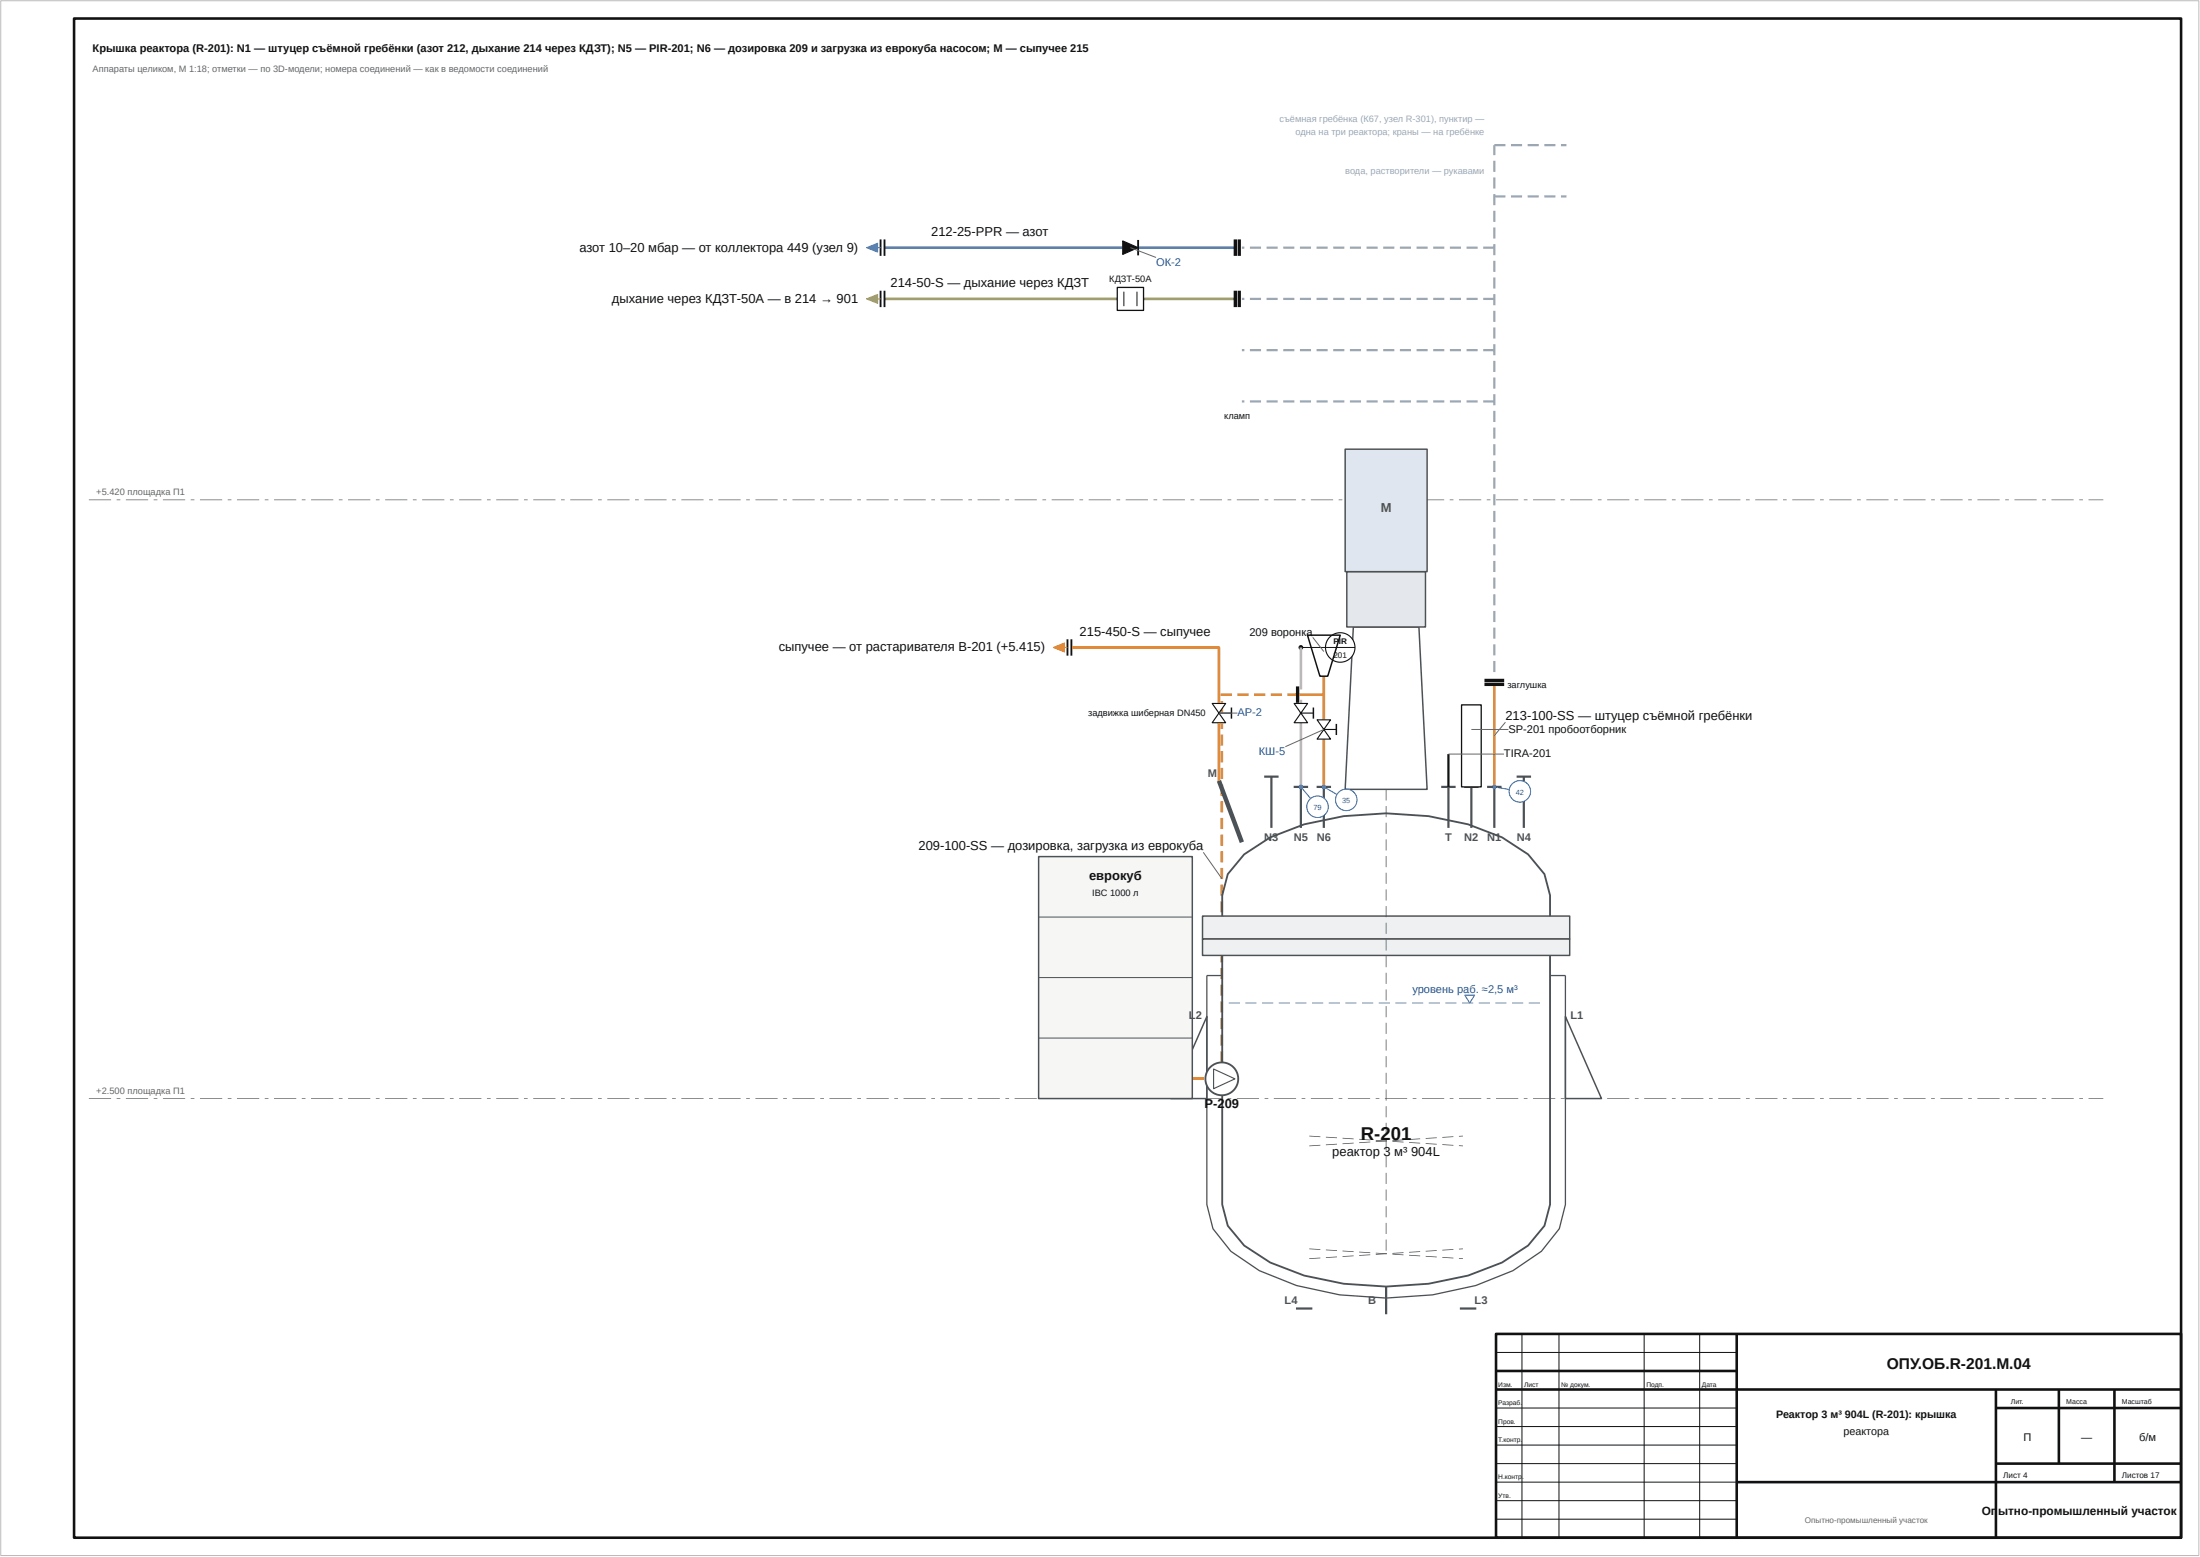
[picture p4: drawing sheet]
<svg xmlns="http://www.w3.org/2000/svg" width="594mm" height="420mm" viewBox="0 0 594 420" stroke-linecap="round" stroke-linejoin="round" font-family="sans-serif">
<path d="M469 360v55M404 370h65M404 375h185M539 375v40M539 380h50M556 375v20M571 375v25M469 400h120M539 395h50" fill="none" stroke="#111" stroke-width=".7" stroke-linecap="butt"/>
<path d="M350.4 187.5h7.1M357.5 182.5v11.8M357.5 199.5v12.9M403.5 184.7v27.7" fill="none" stroke="#e2861b" stroke-width=".7" stroke-linecap="butt"/>
<path d="M238.9 80.7h94.7" fill="none" stroke="#a39e4c" stroke-width=".7" stroke-linecap="butt"/>
<path d="M238.9 66.8h64.3M307.3 66.8h26.3" fill="none" stroke="#4c84d1" stroke-width=".7" stroke-linecap="butt"/>
<g fill="#e2861b">
<path d="M322 290.6h3v.7h-3z"/>
<path d="M329.6 283.7h.7v3h-.7zM329.6 279.2h.7v3h-.7zM329.6 274.7h.7v3h-.7zM329.6 270.2h.7v3h-.7zM329.6 265.7h.7v3h-.7zM329.6 261.2h.7v3h-.7zM329.6 256.7h.7v3h-.7zM329.6 252.2h.7v3h-.7zM329.6 247.7h.7v3h-.7zM329.6 243.2h.7v3h-.7zM329.6 238.7h.7v3h-.7zM329.6 234.2h.7v3h-.7zM329.6 229.7h.7v3h-.7zM329.6 225.2h.7v3h-.7zM329.6 220.7h.7v3h-.7zM329.6 216.2h.7v3h-.7zM329.6 211.7h.7v3h-.7zM329.6 207.2h.7v3h-.7zM329.6 202.7h.7v3h-.7zM329.6 198.2h.7v3h-.7zM329.6 193.7h.7v3h-.7zM329.6 189.2h.7v3h-.7zM329.7 187.2l3-.1v.7h-2.8v-.3h.4v.2h-.7zM334.2 187.1h3v.7h-3zM338.7 187.1h3v.7h-3zM343.2 187.1h3v.7h-3zM347.7 187.1h2.7v.7h-2.7z"/>
</g>
<path d="M289.3 174.7h39.9v15.1M329.2 195v15.7" fill="none" stroke="#e2861b" stroke-width=".7" stroke-linecap="butt"/>
<path d="M.2 .2h593.6v419.6h-593.6z" fill="none" stroke="#bbb" stroke-width=".27"/>
<path d="M20 5h569v410h-569zM404 360h185v55h-185z" fill="none" stroke="#111" stroke-width=".7" stroke-linecap="butt"/>
<path d="M411 360v55M421 360v55M444 360v55M459 360v55M404 365h65M404 380h65M404 385h65M404 390h65M404 395h65M404 400h65M404 405h65M404 410h65" fill="none" stroke="#111" stroke-width=".27"/>
<g fill="#666">
<path d="M24 296.4h6v.2h-6zM31.5 296.4h1v.2h-1zM34 296.4h6v.2h-6zM41.5 296.4h1v.2h-1zM44 296.4h6v.2h-6zM51.5 296.4h1v.2h-1zM54 296.4h6v.2h-6zM61.5 296.4h1v.2h-1zM64 296.4h6v.2h-6zM71.5 296.4h1v.2h-1zM74 296.4h6v.2h-6zM81.5 296.4h1v.2h-1zM84 296.4h6v.2h-6zM91.5 296.4h1v.2h-1zM94 296.4h6v.2h-6zM101.5 296.4h1v.2h-1zM104 296.4h6v.2h-6zM111.5 296.4h1v.2h-1zM114 296.4h6v.2h-6zM121.5 296.4h1v.2h-1zM124 296.4h6v.2h-6zM131.5 296.4h1v.2h-1zM134 296.4h6v.2h-6zM141.5 296.4h1v.2h-1zM144 296.4h6v.2h-6zM151.5 296.4h1v.2h-1zM154 296.4h6v.2h-6zM161.5 296.4h1v.2h-1zM164 296.4h6v.2h-6zM171.5 296.4h1v.2h-1zM174 296.4h6v.2h-6zM181.5 296.4h1v.2h-1zM184 296.4h6v.2h-6zM191.5 296.4h1v.2h-1zM194 296.4h6v.2h-6zM201.5 296.4h1v.2h-1zM204 296.4h6v.2h-6zM211.5 296.4h1v.2h-1zM214 296.4h6v.2h-6zM221.5 296.4h1v.2h-1zM224 296.4h6v.2h-6zM231.5 296.4h1v.2h-1zM234 296.4h6v.2h-6zM241.5 296.4h1v.2h-1zM244 296.4h6v.2h-6zM251.5 296.4h1v.2h-1zM254 296.4h6v.2h-6zM261.5 296.4h1v.2h-1zM264 296.4h6v.2h-6zM271.5 296.4h1v.2h-1zM274 296.4h6v.2h-6zM281.5 296.4h1v.2h-1zM284 296.4h6v.2h-6zM291.5 296.4h1v.2h-1zM294 296.4h6v.2h-6zM301.5 296.4h1v.2h-1zM304 296.4h6v.2h-6zM311.5 296.4h1v.2h-1zM314 296.4h6v.2h-6zM321.5 296.4h1v.2h-1zM324 296.4h6v.2h-6zM331.5 296.4h1v.2h-1zM334 296.4h6v.2h-6zM341.5 296.4h1v.2h-1zM344 296.4h6v.2h-6zM351.5 296.4h1v.2h-1zM354 296.4h6v.2h-6zM361.5 296.4h1v.2h-1zM364 296.4h6v.2h-6zM371.5 296.4h1v.2h-1zM374 296.4h6v.2h-6zM381.5 296.4h1v.2h-1zM384 296.4h6v.2h-6zM391.5 296.4h1v.2h-1zM394 296.4h6v.2h-6zM401.5 296.4h1v.2h-1zM404 296.4h6v.2h-6zM411.5 296.4h1v.2h-1zM414 296.4h6v.2h-6zM421.5 296.4h1v.2h-1zM424 296.4h6v.2h-6zM431.5 296.4h1v.2h-1zM434 296.4h6v.2h-6zM441.5 296.4h1v.2h-1zM444 296.4h6v.2h-6zM451.5 296.4h1v.2h-1zM454 296.4h6v.2h-6zM461.5 296.4h1v.2h-1zM464 296.4h6v.2h-6zM471.5 296.4h1v.2h-1zM474 296.4h6v.2h-6zM481.5 296.4h1v.2h-1zM484 296.4h6v.2h-6zM491.5 296.4h1v.2h-1zM494 296.4h6v.2h-6zM501.5 296.4h1v.2h-1zM504 296.4h6v.2h-6zM511.5 296.4h1v.2h-1zM514 296.4h6v.2h-6zM521.5 296.4h1v.2h-1zM524 296.4h6v.2h-6zM531.5 296.4h1v.2h-1zM534 296.4h6v.2h-6zM541.5 296.4h1v.2h-1zM544 296.4h6v.2h-6zM551.5 296.4h1v.2h-1zM554 296.4h6v.2h-6zM561.5 296.4h1v.2h-1zM564 296.4h4v.2h-4z"/>
<path d="M24 134.8h6v.2h-6zM31.5 134.8h1v.2h-1zM34 134.8h6v.2h-6zM41.5 134.8h1v.2h-1zM44 134.8h6v.2h-6zM51.5 134.8h1v.2h-1zM54 134.8h6v.2h-6zM61.5 134.8h1v.2h-1zM64 134.8h6v.2h-6zM71.5 134.8h1v.2h-1zM74 134.8h6v.2h-6zM81.5 134.8h1v.2h-1zM84 134.8h6v.2h-6zM91.5 134.8h1v.2h-1zM94 134.8h6v.2h-6zM101.5 134.8h1v.2h-1zM104 134.8h6v.2h-6zM111.5 134.8h1v.2h-1zM114 134.8h6v.2h-6zM121.5 134.8h1v.2h-1zM124 134.8h6v.2h-6zM131.5 134.8h1v.2h-1zM134 134.8h6v.2h-6zM141.5 134.8h1v.2h-1zM144 134.8h6v.2h-6zM151.5 134.8h1v.2h-1zM154 134.8h6v.2h-6zM161.5 134.8h1v.2h-1zM164 134.8h6v.2h-6zM171.5 134.8h1v.2h-1zM174 134.8h6v.2h-6zM181.5 134.8h1v.2h-1zM184 134.8h6v.2h-6zM191.5 134.8h1v.2h-1zM194 134.8h6v.2h-6zM201.5 134.8h1v.2h-1zM204 134.8h6v.2h-6zM211.5 134.8h1v.2h-1zM214 134.8h6v.2h-6zM221.5 134.8h1v.2h-1zM224 134.8h6v.2h-6zM231.5 134.8h1v.2h-1zM234 134.8h6v.2h-6zM241.5 134.8h1v.2h-1zM244 134.8h6v.2h-6zM251.5 134.8h1v.2h-1zM254 134.8h6v.2h-6zM261.5 134.8h1v.2h-1zM264 134.8h6v.2h-6zM271.5 134.8h1v.2h-1zM274 134.8h6v.2h-6zM281.5 134.8h1v.2h-1zM284 134.8h6v.2h-6zM291.5 134.8h1v.2h-1zM294 134.8h6v.2h-6zM301.5 134.8h1v.2h-1zM304 134.8h6v.2h-6zM311.5 134.8h1v.2h-1zM314 134.8h6v.2h-6zM321.5 134.8h1v.2h-1zM324 134.8h6v.2h-6zM331.5 134.8h1v.2h-1zM334 134.8h6v.2h-6zM341.5 134.8h1v.2h-1zM344 134.8h6v.2h-6zM351.5 134.8h1v.2h-1zM354 134.8h6v.2h-6zM361.5 134.8h1v.2h-1zM364 134.8h6v.2h-6zM371.5 134.8h1v.2h-1zM374 134.8h6v.2h-6zM381.5 134.8h1v.2h-1zM384 134.8h6v.2h-6zM391.5 134.8h1v.2h-1zM394 134.8h6v.2h-6zM401.5 134.8h1v.2h-1zM404 134.8h6v.2h-6zM411.5 134.8h1v.2h-1zM414 134.8h6v.2h-6zM421.5 134.8h1v.2h-1zM424 134.8h6v.2h-6zM431.5 134.8h1v.2h-1zM434 134.8h6v.2h-6zM441.5 134.8h1v.2h-1zM444 134.8h6v.2h-6zM451.5 134.8h1v.2h-1zM454 134.8h6v.2h-6zM461.5 134.8h1v.2h-1zM464 134.8h6v.2h-6zM471.5 134.8h1v.2h-1zM474 134.8h6v.2h-6zM481.5 134.8h1v.2h-1zM484 134.8h6v.2h-6zM491.5 134.8h1v.2h-1zM494 134.8h6v.2h-6zM501.5 134.8h1v.2h-1zM504 134.8h6v.2h-6zM511.5 134.8h1v.2h-1zM514 134.8h6v.2h-6zM521.5 134.8h1v.2h-1zM524 134.8h6v.2h-6zM531.5 134.8h1v.2h-1zM534 134.8h6v.2h-6zM541.5 134.8h1v.2h-1zM544 134.8h6v.2h-6zM551.5 134.8h1v.2h-1zM554 134.8h6v.2h-6zM561.5 134.8h1v.2h-1zM564 134.8h4v.2h-4z"/>
</g>
<path d="M330.1 253.4v71.7l1.5 5.7 4.4 5.3 7 4.6 9.2 3.5a84 84 0 0 0 44.3 0l9.1-3.5 7.1-4.6 4.4-5.3 1.5-5.7v-71.7" fill="none" stroke="#4a5258" stroke-width=".5"/>
<path d="M330.1 263.3h-4.2v61.8l1.7 6.5 4.8 6.1 7.7 5.2 10 4 11.7 2.6 12.5 .8 12.6-.8 11.6-2.6 10.1-4 7.7-5.2 4.8-6.1 1.6-6.5v-61.8h-4.1" fill="none" stroke="#4a5258" stroke-width=".35"/>
<path d="M324.7 247.2h99.2v6.2h-99.2z" fill="#eef0f2"/>
<path d="M324.7 247.2h99.2v6.2h-99.2z" fill="none" stroke="#4a5258" stroke-width=".4"/>
<path d="M324.7 253.4h99.2v4.4h-99.2z" fill="#eef0f2"/>
<path d="M365.5 169.2h17.7l2.2 43.8h-22.1zM324.7 253.4h99.2v4.4h-99.2zM325.9 274.3v22.2h-9.7zM422.7 274.3l9.8 22.2h-9.8z" fill="none" stroke="#4a5258" stroke-width=".4"/>
<path d="M330.1 247.2v-5.6l1.5-5.7 4.4-5.3 7-4.6 9.2-3.5a84 84 0 0 1 44.3 0l9.1 3.5 7.1 4.6 4.4 5.3 1.5 5.7v5.6" fill="none" stroke="#4a5258" stroke-width=".5"/>
<path d="M363.7 154.3h21.2v14.9h-21.2z" fill="#e4e8ec"/>
<path d="M363.7 154.3h21.2v14.9h-21.2z" fill="none" stroke="#4a5258" stroke-width=".4"/>
<path d="M363.3 121.2h22.1v33.1h-22.1z" fill="#dfe6ef"/>
<path d="M363.3 121.2h22.1v33.1h-22.1z" fill="none" stroke="#4a5258" stroke-width=".4"/>
<g fill="#4a5258">
<path d="M374.2 213h.2v3h-.2zM374.2 217.5h.2v3h-.2zM374.2 222h.2v3h-.2zM374.2 226.5h.2v3h-.2zM374.2 231h.2v3h-.2zM374.2 235.5h.2v3h-.2zM374.2 240h.2v3h-.2zM374.2 244.5h.2v3h-.2zM374.2 249h.2v3h-.2zM374.2 253.5h.2v3h-.2zM374.2 258h.2v3h-.2zM374.2 262.5h.2v3h-.2zM374.2 267h.2v3h-.2zM374.2 271.5h.2v3h-.2zM374.2 276h.2v3h-.2zM374.2 280.5h.2v3h-.2zM374.2 285h.2v3h-.2zM374.2 289.5h.2v3h-.2zM374.2 294h.2v3h-.2zM374.2 298.5h.2v3h-.2zM374.2 303h.2v3h-.2zM374.2 307.5h.2v3h-.2zM374.2 312h.2v3h-.2zM374.2 316.5h.2v3h-.2zM374.2 321h.2v3h-.2zM374.2 325.5h.2v3h-.2zM374.2 330h.2v3h-.2zM374.2 334.5h.2v3h-.2z"/>
<path d="M353.6 336.9l3 .2v.2l-3-.2zM358.1 337.2l3 .2-.1 .2-2.9-.2zM362.6 337.5l3 .2-.1 .2-3-.2zM367 337.8l3 .2v.2l-3-.2zM371.5 338.1l3 .2v.2l-3-.2zM376 338.4l3 .2v.2l-3-.2zM380.5 338.7l3 .1v.2l-3-.1zM385 338.9l3 .2v.2l-3-.2zM389.5 339.2l3 .2v.2l-3-.2zM394 339.5l1.1 .1v.2l-1.1-.1z"/>
<path d="M353.6 339.6l3-.2v.2l-3 .2zM358.1 339.3l2.9-.2 .1 .2-3 .2zM362.5 339l3-.2 .1 .2-3 .2zM367 338.7l3-.2v.2l-3 .2zM371.5 338.4l3-.2v.2l-3 .2zM376 338.2l3-.2v.2l-3 .2zM380.5 337.9l3-.2v.2l-3 .2zM385 337.6l3-.2v.2l-3 .2zM389.5 337.3l3-.2v.2l-3 .2zM394 337l1.1-.1v.2l-1.1 .1z"/>
<path d="M353.6 306.5l3 .2v.2l-3-.2zM358.1 306.8l3 .2-.1 .2-2.9-.2zM362.6 307.1l3 .2-.1 .2-3-.2zM367 307.4l3 .2v.2l-3-.2zM371.5 307.6l3 .2v.2l-3-.2zM376 307.9l3 .2v.2l-3-.2zM380.5 308.2l3 .2v.2l-3-.2zM385 308.5l3 .2v.2l-3-.2zM389.5 308.8l3 .2v.2l-3-.2zM394 309.1l1.1 .1v.2l-1.1-.1z"/>
<path d="M353.6 309.2l3-.2v.2l-3 .2zM358.1 308.9l2.9-.2 .1 .2-3 .2zM362.5 308.6l3-.2 .1 .2-3 .2zM367 308.3l3-.2v.2l-3 .2zM371.5 308l3-.2v.2l-3 .2zM376 307.7l3-.2v.2l-3 .2zM380.5 307.4l3-.2v.2l-3 .2zM385 307.1l3-.1v.2l-3 .1zM389.5 306.9l3-.2v.2l-3 .2zM394 306.6l1.1-.1v.2l-1.1 .1z"/>
</g>
<path d="M331.8 270.6h3v.2h-3zM336.3 270.6h3v.2h-3zM340.8 270.6h3v.2h-3zM345.3 270.6h3v.2h-3zM349.8 270.6h3v.2h-3zM354.3 270.6h3v.2h-3zM358.8 270.6h3v.2h-3zM363.3 270.6h3v.2h-3zM367.8 270.6h3v.2h-3zM372.3 270.6h3v.2h-3zM376.8 270.6h3v.2h-3zM381.3 270.6h3v.2h-3zM385.8 270.6h3v.2h-3zM390.3 270.6h3v.2h-3zM394.8 270.6h3v.2h-3zM399.3 270.6h3v.2h-3zM403.8 270.6h3v.2h-3zM408.3 270.6h3v.2h-3zM412.8 270.6h3v.2h-3z" fill="#1f5fa8"/>
<path d="M395.6 268.6h2.6l-1.3 2.1z" fill="none" stroke="#1f5fa8" stroke-width=".27"/>
<path d="M329.2 210.7l6.2 16.6" fill="none" stroke="#4a5258" stroke-width="1.2" stroke-linecap="butt"/>
<g fill="none" stroke="#4a5258" stroke-width=".6">
<path d="M341.4 209.6h3.9M343.3 209.6v13.8M349.4 212.4h3.8M351.3 212.4v11M355.5 212.4h3.9M357.5 212.4v11M389.2 212.4h3.9M391.1 212.4v11M395.4 212.4h3.9M397.3 212.4v11M401.6 212.4h3.9M403.5 212.4v11"/>
<path d="M409.6 209.6h3.9M411.5 209.6v13.8M374.3 347.2v7.5"/>
</g>
<path d="M400.9 184.7h5.3M400.9 183.6h5.3" fill="none" stroke="#111" stroke-width=".9" stroke-linecap="butt"/>
<g fill="#9aa7b4">
<path d="M403.2 178.4h.6v3h-.6zM403.2 173.9h.6v3h-.6zM403.2 169.4h.6v3h-.6zM403.2 164.9h.6v3h-.6zM403.2 160.4h.6v3h-.6zM403.2 155.9h.6v3h-.6zM403.2 151.4h.6v3h-.6zM403.2 146.9h.6v3h-.6zM403.2 142.4h.6v3h-.6zM403.2 137.9h.6v3h-.6zM403.2 133.4h.6v3h-.6zM403.2 128.9h.6v3h-.6zM403.2 124.4h.6v3h-.6zM403.2 119.9h.6v3h-.6zM403.2 115.4h.6v3h-.6zM403.2 110.9h.6v3h-.6zM403.2 106.4h.6v3h-.6zM403.2 101.9h.6v3h-.6zM403.2 97.4h.6v3h-.6zM403.2 92.9h.6v3h-.6zM403.2 88.4h.6v3h-.6zM403.2 83.9h.6v3h-.6zM403.2 79.4h.6v3h-.6zM403.2 74.9h.6v3h-.6zM403.2 70.4h.6v3h-.6zM403.2 65.9h.6v3h-.6zM403.2 61.4h.6v3h-.6zM403.2 56.9h.6v3h-.6zM403.2 52.4h.6v3h-.6zM403.2 47.9h.6v3h-.6zM403.2 43.4h.6v3h-.6zM403.2 39.2h.6v2.7h-.6z"/>
<path d="M403.5 52.7h3v.6h-3zM408 52.7h3v.6h-3zM412.5 52.7h3v.6h-3zM417 52.7h3v.6h-3zM421.5 52.7h1.5v.6h-1.5z"/>
<path d="M403.5 38.9h3v.6h-3zM408 38.9h3v.6h-3zM412.5 38.9h3v.6h-3zM417 38.9h3v.6h-3zM421.5 38.9h1.5v.6h-1.5z"/>
<path d="M400.5 108h3v.6h-3zM396 108h3v.6h-3zM391.5 108h3v.6h-3zM387 108h3v.6h-3zM382.5 108h3v.6h-3zM378 108h3v.6h-3zM373.5 108h3v.6h-3zM369 108h3v.6h-3zM364.5 108h3v.6h-3zM360 108h3v.6h-3zM355.5 108h3v.6h-3zM351 108h3v.6h-3zM346.5 108h3v.6h-3zM342 108h3v.6h-3zM337.5 108h3v.6h-3zM335.4 108h.6v.6h-.6z"/>
<path d="M400.5 94.2h3v.6h-3zM396 94.2h3v.6h-3zM391.5 94.2h3v.6h-3zM387 94.2h3v.6h-3zM382.5 94.2h3v.6h-3zM378 94.2h3v.6h-3zM373.5 94.2h3v.6h-3zM369 94.2h3v.6h-3zM364.5 94.2h3v.6h-3zM360 94.2h3v.6h-3zM355.5 94.2h3v.6h-3zM351 94.2h3v.6h-3zM346.5 94.2h3v.6h-3zM342 94.2h3v.6h-3zM337.5 94.2h3v.6h-3zM335.4 94.2h.6v.6h-.6z"/>
<path d="M400.5 80.4h3v.6h-3zM396 80.4h3v.6h-3zM391.5 80.4h3v.6h-3zM387 80.4h3v.6h-3zM382.5 80.4h3v.6h-3zM378 80.4h3v.6h-3zM373.5 80.4h3v.6h-3zM369 80.4h3v.6h-3zM364.5 80.4h3v.6h-3zM360 80.4h3v.6h-3zM355.5 80.4h3v.6h-3zM351 80.4h3v.6h-3zM346.5 80.4h3v.6h-3zM342 80.4h3v.6h-3zM337.5 80.4h3v.6h-3zM335.4 80.4h.6v.6h-.6z"/>
</g>
<path d="M333.6 78.5v4.4M334.7 78.5v4.4" fill="none" stroke="#111" stroke-width=".9" stroke-linecap="butt"/>
<path d="M301.7 77.6h7.1v6.2h-7.1z" fill="#fff"/>
<path d="M301.7 77.6h7.1v6.2h-7.1z" fill="none" stroke="#111" stroke-width=".35"/>
<path d="M303.5 78.7v3.9M307 78.7v3.9" fill="none" stroke="#111" stroke-width=".27"/>
<path d="M237.8 78.5v4.4M238.9 78.5v4.4" fill="none" stroke="#111" stroke-width=".5"/>
<path d="M234 80.7l3-1.2v2.4z" fill="#a39e4c"/>
<path d="M234 80.7l3-1.2v2.4z" fill="none" stroke="#a39e4c" stroke-width=".27"/>
<path d="M236.2 80.7h1.6" fill="none" stroke="#a39e4c" stroke-width=".3"/>
<path d="M400.5 66.5h3v.6h-3zM396 66.5h3v.6h-3zM391.5 66.5h3v.6h-3zM387 66.5h3v.6h-3zM382.5 66.5h3v.6h-3zM378 66.5h3v.6h-3zM373.5 66.5h3v.6h-3zM369 66.5h3v.6h-3zM364.5 66.5h3v.6h-3zM360 66.5h3v.6h-3zM355.5 66.5h3v.6h-3zM351 66.5h3v.6h-3zM346.5 66.5h3v.6h-3zM342 66.5h3v.6h-3zM337.5 66.5h3v.6h-3zM335.4 66.5h.6v.6h-.6z" fill="#9aa7b4"/>
<path d="M333.6 64.6v4.4M334.7 64.6v4.4" fill="none" stroke="#111" stroke-width=".9" stroke-linecap="butt"/>
<path d="M237.8 64.6v4.4M238.9 64.6v4.4" fill="none" stroke="#111" stroke-width=".5"/>
<path d="M234 66.8l3-1.2v2.4z" fill="#4d85d1"/>
<path d="M234 66.8l3-1.2v2.4z" fill="none" stroke="#4d85d1" stroke-width=".27"/>
<path d="M236.2 66.8h1.6" fill="none" stroke="#4d85d1" stroke-width=".3"/>
<path d="M351.3 174.7h6.6" fill="none" stroke="#111" stroke-width=".27"/>
<circle cx="351.3" cy="174.7" r=".5" fill="#111"/>
<circle cx="351.3" cy="174.7" r=".5" fill="none" stroke="#111" stroke-width=".27"/>
<circle cx="361.9" cy="174.7" r="4" fill="#fff"/>
<circle cx="361.9" cy="174.7" r="4" fill="none" stroke="#111" stroke-width=".3"/>
<path d="M357.9 174.7h8" fill="none" stroke="#111" stroke-width=".27"/>
<path d="M353.1 171.4h8.8l-3.3 11.1h-2.2z" fill="none" stroke="#111" stroke-width=".4"/>
<path d="M350.4 185.2v4.5" fill="none" stroke="#111" stroke-width=".9" stroke-linecap="butt"/>
<path d="M280.5 231.2h41.5v65.3h-41.5z" fill="#f6f7f5"/>
<path d="M280.5 231.2h41.5v65.3h-41.5z" fill="none" stroke="#4a5258" stroke-width=".4"/>
<path d="M280.5 247.5h41.5M280.5 263.8h41.5M280.5 280.1h41.5" fill="none" stroke="#4a5258" stroke-width=".27"/>
<circle cx="329.9" cy="291.2" r="4.4" fill="#fff"/>
<circle cx="329.9" cy="291.2" r="4.4" fill="none" stroke="#4a5258" stroke-width=".5"/>
<path d="M327.7 288.5l5.8 2.7-5.8 2.6z" fill="none" stroke="#4a5258" stroke-width=".3"/>
<path d="M391.1 203.5v8.9" fill="none" stroke="#111" stroke-width=".6"/>
<path d="M394.7 190.2h5.3v22.2h-5.3z" fill="#fff"/>
<path d="M394.7 190.2h5.3v22.2h-5.3z" fill="none" stroke="#111" stroke-width=".35"/>
<path d="M288.3 172.5v4.4M289.3 172.5v4.4" fill="none" stroke="#111" stroke-width=".5"/>
<path d="M284.5 174.7l3-1.2v2.4z" fill="#e3871b"/>
<path d="M284.5 174.7l3-1.2v2.4z" fill="none" stroke="#e3871b" stroke-width=".27"/>
<path d="M286.7 174.7h1.6" fill="none" stroke="#e3871b" stroke-width=".3"/>
<path d="M350 353.1h4.4M394.2 353.1h4.5" fill="none" stroke="#4a5258" stroke-width=".6"/>
<path d="M351.3 174.7v11.4M351.3 188.9v23.5" fill="none" stroke="#d98ac4" stroke-width=".7" stroke-linecap="butt"/>
<path d="M303.2 65l4.1 1.8-4.1 1.9z" fill="#111"/>
<path d="M303.2 65l4.1 1.8-4.1 1.9z" fill="none" stroke="#111" stroke-width=".3"/>
<path d="M307.3 64.8v4.1" fill="none" stroke="#111" stroke-width=".5"/>
<path d="M349.5 189.8l3.6 5.2h-3.6l3.6-5.2z" fill="#fff"/>
<path d="M349.5 189.8l3.6 5.2h-3.6l3.6-5.2zM351.3 192.4h3.4" fill="none" stroke="#111" stroke-width=".3"/>
<path d="M354.7 190.9v3" fill="none" stroke="#111" stroke-width=".4"/>
<path d="M355.7 194.3l3.6 5.2h-3.6l3.6-5.2z" fill="#fff"/>
<path d="M355.7 194.3l3.6 5.2h-3.6l3.6-5.2zM357.5 196.9h3.4" fill="none" stroke="#111" stroke-width=".3"/>
<path d="M360.9 195.4v3" fill="none" stroke="#111" stroke-width=".4"/>
<path d="M327.3 189.8l3.7 5.2h-3.7l3.7-5.2z" fill="#fff"/>
<path d="M327.3 189.8l3.7 5.2h-3.7l3.7-5.2zM329.2 192.4h3.3" fill="none" stroke="#111" stroke-width=".3"/>
<path d="M332.5 190.9v3" fill="none" stroke="#111" stroke-width=".4"/>
<path d="M305.3 66.8l6.9 2.7M354.5 172l3 3.8M329.2 192.4h5M357.5 196.9l-10.4 4.6M397.3 196.9h10M406.5 194.9l-3 3.6M391.1 203.5h15M324.9 230l5 7.1" fill="none" stroke="#666" stroke-width=".27"/>
<path d="M403.5 212.4l4.1 .7" fill="none" stroke="#1f5fa8" stroke-width=".27"/>
<circle cx="403.5" cy="212.4" r=".45" fill="#1f5fa8"/>
<circle cx="403.5" cy="212.4" r=".45" fill="none" stroke="#1f5fa8" stroke-width=".27"/>
<circle cx="410.4" cy="213.6" r="2.9" fill="#fff"/>
<g fill="none" stroke="#1f5fa8" stroke-width=".27">
<path d="M351.3 212.4l2.6 3.1"/>
<circle cx="410.4" cy="213.6" r="2.9"/>
</g>
<circle cx="351.3" cy="212.4" r=".45" fill="#1f5fa8"/>
<circle cx="351.3" cy="212.4" r=".45" fill="none" stroke="#1f5fa8" stroke-width=".27"/>
<circle cx="355.8" cy="217.7" r="2.9" fill="#fff"/>
<g fill="none" stroke="#1f5fa8" stroke-width=".27">
<path d="M357.5 212.4l3.5 2"/>
<circle cx="355.8" cy="217.7" r="2.9"/>
</g>
<circle cx="357.5" cy="212.4" r=".45" fill="#1f5fa8"/>
<circle cx="357.5" cy="212.4" r=".45" fill="none" stroke="#1f5fa8" stroke-width=".27"/>
<circle cx="363.6" cy="215.9" r="2.9" fill="#fff"/>
<circle cx="363.6" cy="215.9" r="2.9" fill="none" stroke="#1f5fa8" stroke-width=".27"/>
<g font-size="5" fill="#111">
<text x="367.5" y="307.5">R-2</text>
<text x="375.6" y="307.5">01</text>
</g>
<text font-size="4.2" fill="#111" x="509.5" y="369.5">ОПУ.ОБ.R-201.М.04</text>
<g font-size="3.5" fill="#111">
<text x="251.5" y="63.6">212-25-PPR — азот</text>
<text x="156.5" y="67.9">азот 10–20 мбар — от коллектора 449 (узел 9)</text>
<text x="240.5" y="77.5">214-50-S — дыхание через КДЗТ</text>
<text x="165.3" y="81.7">дыхание через КДЗТ-50А — в 214 → 901</text>
<text x="291.6" y="171.5">215-450-S — сыпучее</text>
<text x="210.3" y="175.8">сыпучее — от растаривателя B-201 (+5.415)</text>
<text x="406.5" y="194.4">213-100-SS — штуцер съёмной гребёнки</text>
<text x="248" y="229.5">209-100-SS — дозировка, загрузка из еврокуба</text>
<text x="294.1" y="237.4">еврокуб</text>
<text x="325.3" y="299.1">P-2</text>
<text x="330.7" y="299.1">09</text>
<text x="359.8" y="312">реактор 3 м³</text>
<text x="381.1" y="312">904L</text>
</g>
<text font-size="3.5" fill="#4a5258" x="372.9" y="138.2">M</text>
<g font-size="3.2" fill="#111">
<text x="535.2" y="409">Оп</text>
<text x="539.6" y="409">ытно-промышленный участок</text>
</g>
<g font-size="3" fill="#111">
<text x="25" y="14">Крышка реактора (R-201): N1 — штуцер съёмной гребёнки (азот 212, дыхание 214 через КДЗТ); N5 — PIR-201; N6 — дозировка 209 и загрузка из еврокуба насосом; M — сыпучее 215</text>
<text x="337.4" y="171.5">209 воронка</text>
<text x="407.3" y="197.8">SP-201 пробоотборник</text>
<text x="406.1" y="204.4">TIRA-201</text>
<text x="546.4" y="389">П</text>
<text x="562" y="389">—</text>
<text x="577.7" y="389">б/м</text>
</g>
<g font-size="3" fill="#1f5fa8">
<text x="312.2" y="71.7">ОК-2</text>
<text x="334.2" y="193.3">АР-2</text>
<text x="339.9" y="203.8">КШ-5</text>
<text x="381.4" y="268">уровень раб. ≈2,5 м³</text>
</g>
<g font-size="3" fill="#4a5258">
<text x="326.1" y="209.8">M</text>
<text x="341.4" y="227">N3</text>
<text x="349.4" y="227">N5</text>
<text x="355.6" y="227">N6</text>
<text x="390.2" y="227">T</text>
<text x="395.4" y="227">N2</text>
<text x="401.6" y="227">N1</text>
<text x="409.6" y="227">N4</text>
<text x="321.1" y="274.9">L2</text>
<text x="424.1" y="274.9">L1</text>
<text x="346.9" y="351.8">L4</text>
<text x="369.5" y="351.8">B</text>
<text x="398.2" y="351.8">L3</text>
</g>
<g font-size="2.9" fill="#111">
<text x="479.6" y="382.7">Реактор 3 м³</text>
<text x="498.2" y="382.7">904L (R-201): крышка</text>
<text x="497.9" y="387.3">реактора</text>
</g>
<g font-size="2.5" fill="#666">
<text x="25" y="19.5">Аппараты целиком, М 1:18; отметки — по 3D-модели; номера соединений — как в ведомости соединений</text>
<text x="26" y="133.7">+5.420 площадка П1</text>
<text x="26" y="295.3">+2.500 площадка П1</text>
</g>
<g font-size="2.5" fill="#9aa7b4">
<text x="345.6" y="33">съёмная гребёнка (К67, узел R-301), пунктир —</text>
<text x="349.8" y="36.5">одна на три реактора; краны — на гребёнке</text>
<text x="363.3" y="47">вода, растворители — рукавами</text>
</g>
<g font-size="2.5" fill="#111">
<text x="299.6" y="76.2">КДЗТ-50А</text>
<text x="330.6" y="113.2">кламп</text>
<text x="407.1" y="185.6">заглушка</text>
<text x="293.8" y="193.3">задвижка шиберная DN450</text>
<text x="294.9" y="241.8">IBC 1000 л</text>
</g>
<g font-size="2.2" fill="#111">
<text x="360.1" y="173.8">PIR</text>
<text x="360.1" y="177.7">201</text>
<text x="541" y="398.8">Лист 4</text>
<text x="573" y="398.8">Листов 17</text>
</g>
<text font-size="2.2" fill="#666" x="487.4" y="411">Опытно-промышленный участок</text>
<g font-size="2" fill="#1f5fa8">
<text x="409.3" y="214.5">42</text>
<text x="354.7" y="218.6">79</text>
<text x="362.4" y="216.8">35</text>
</g>
<g font-size="1.9" fill="#111">
<text x="543" y="378.8">Лит.</text>
<text x="558" y="378.8">Масса</text>
<text x="573" y="378.8">Масштаб</text>
</g>
<g font-size="1.8" fill="#111">
<text x="404.6" y="374.2">Изм.</text>
<text x="411.6" y="374.2">Лист</text>
<text x="421.6" y="374.2">№ докум.</text>
<text x="444.6" y="374.2">Подп.</text>
<text x="459.6" y="374.2">Дата</text>
<text x="404.6" y="379.2">Разраб.</text>
<text x="404.6" y="384.2">Пров.</text>
<text x="404.6" y="389.2">Т.контр.</text>
<text x="404.6" y="399.2">Н.контр</text>
<text x="411" y="399.2">.</text>
<text x="404.6" y="404.2">Утв.</text>
</g>
</svg>
